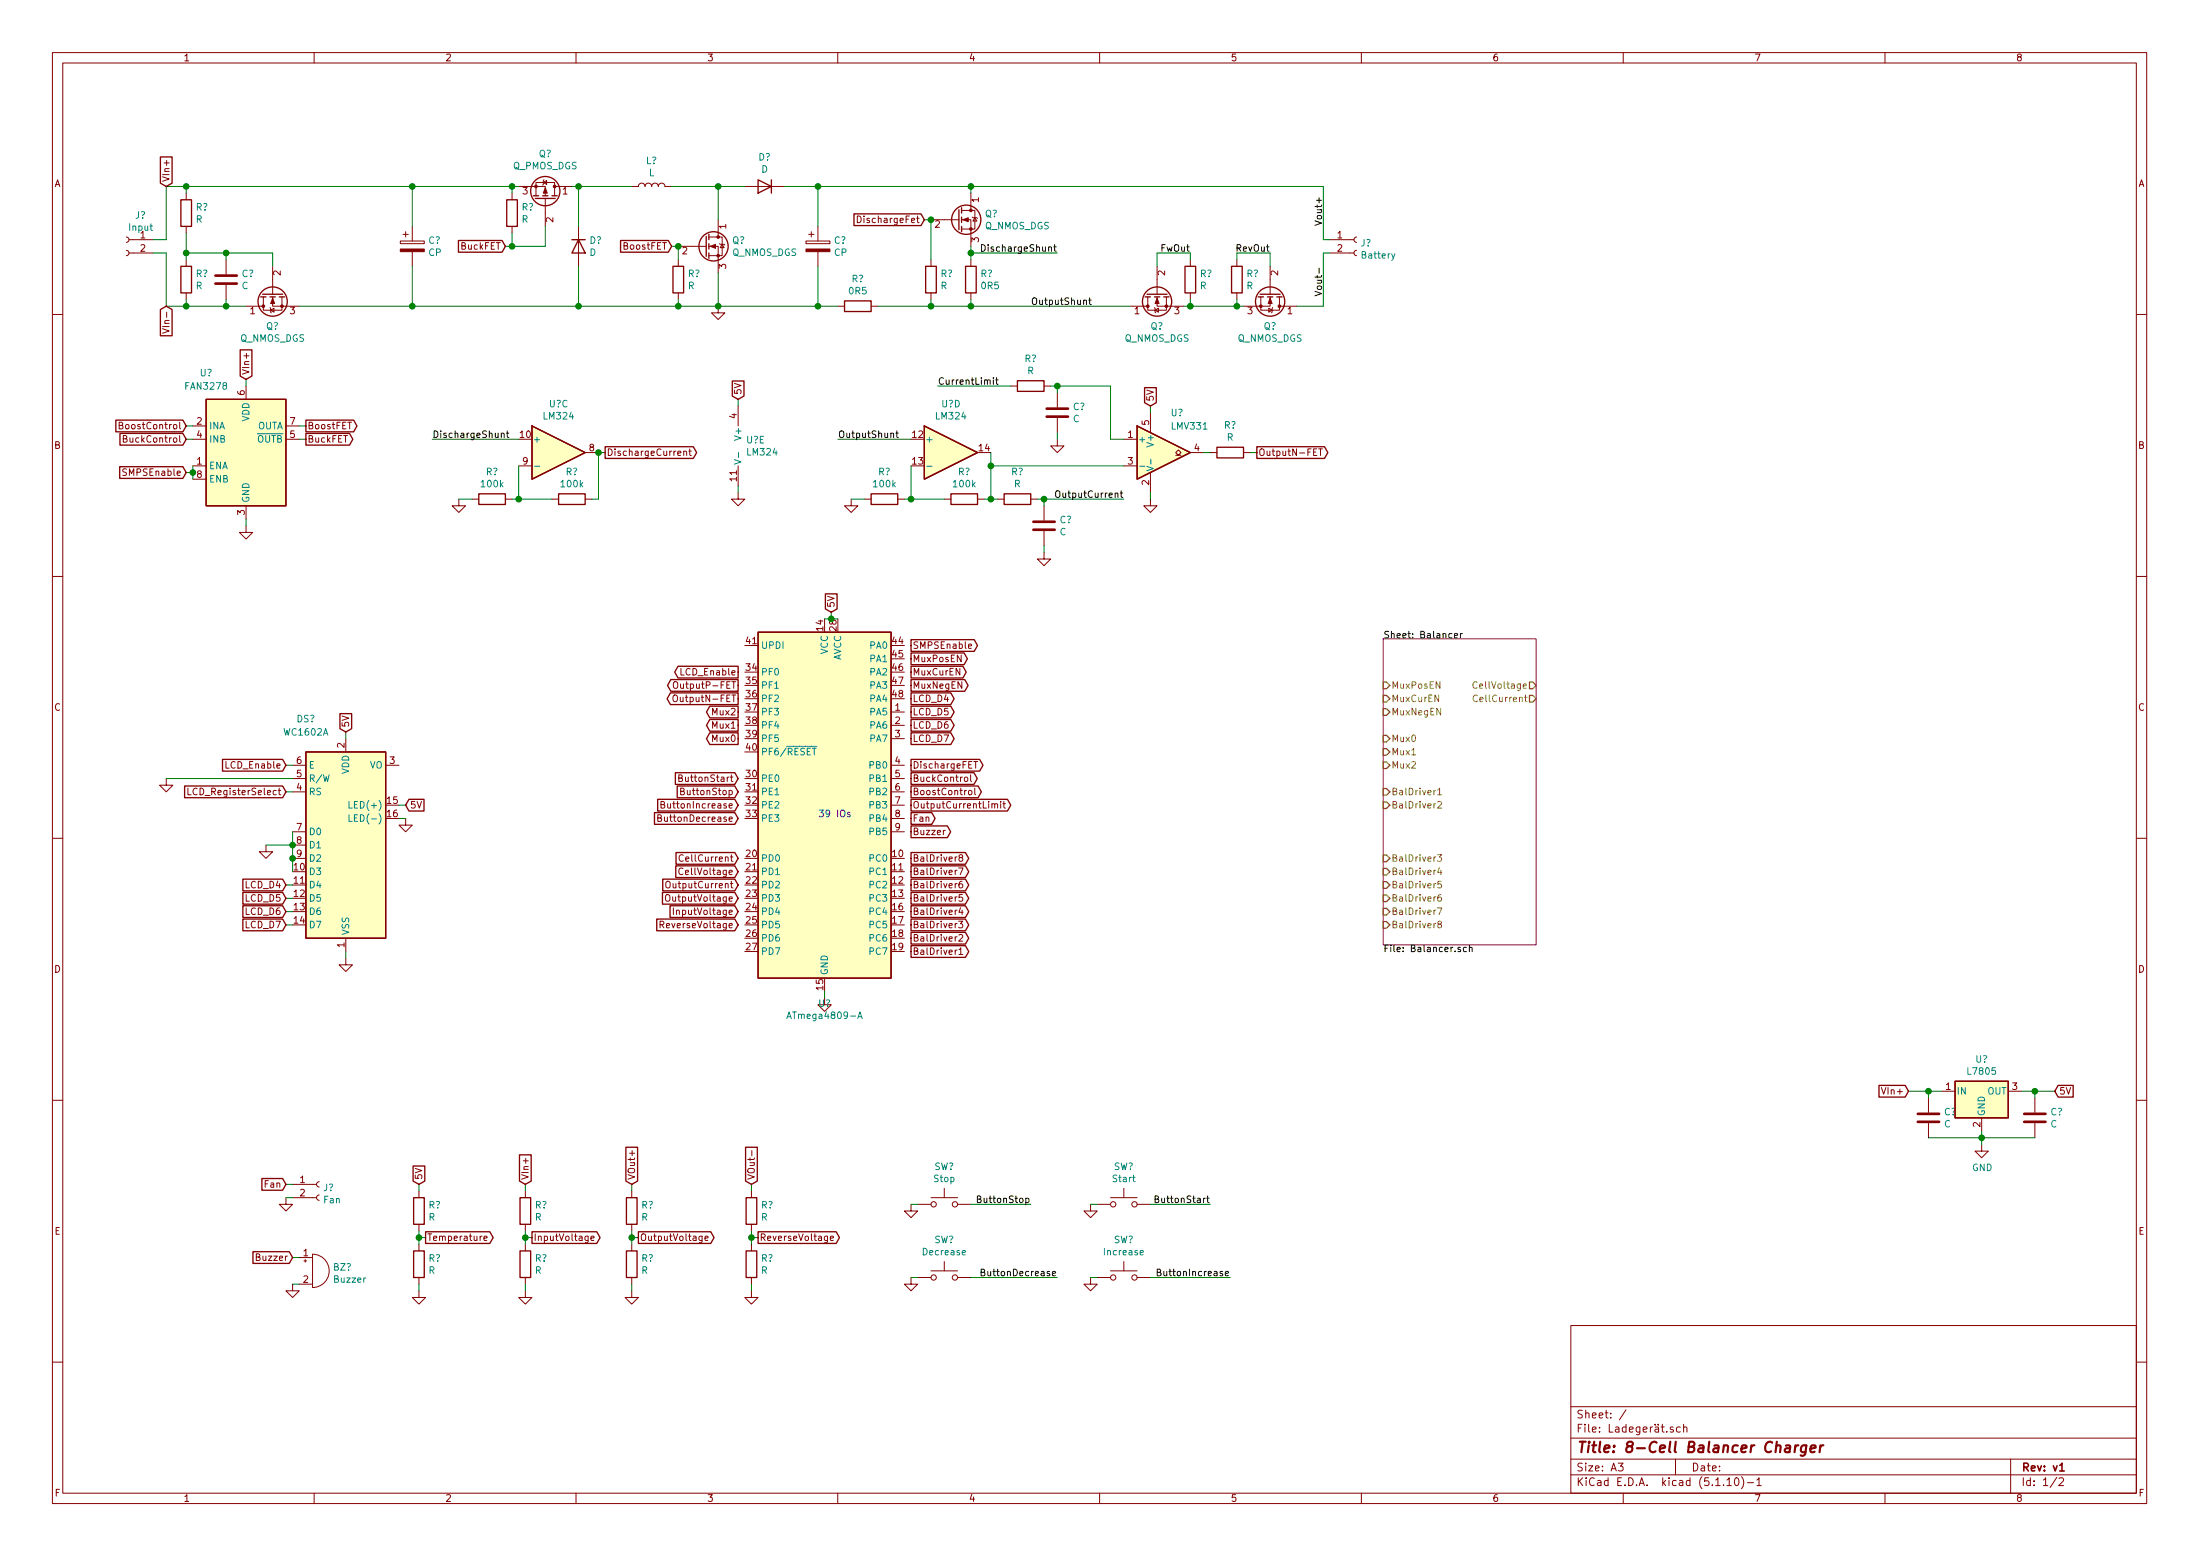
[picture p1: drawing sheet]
<svg xmlns="http://www.w3.org/2000/svg" width="420mm" height="297mm" viewBox="0 0 420 297" stroke-linecap="round" stroke-linejoin="round" font-family="sans-serif">
<g fill="none" stroke="#840000" stroke-width=".19">
<path d="M10 10h400v277h-400zM12 12h396v273.1h-396zM60 10v2M110 10v2M160 10v2M210 10v2M260 10v2M310 10v2M360 10v2M35.6 36.9v1.2M97.8 36.9v1.2M99.1 35.6h5v1.8"/>
<path d="M102.4 37.4v-2.6h3.5v2.6M103.8 34.8l.6-.3v.7zM103.9 34.3l-.3 1M104.1 37.9v5.3M105.9 35.6h3.3M120.6 35.6h1.3a.63 .63 0 0 1 .7-.6 .63 .63 0 0 1 .6 .6 .63 .63 0 0 1 .6-.6 .63 .63 0 0 1 .7 .6 .63 .63 0 0 1 .6-.6 .63 .63 0 0 1 .6 .6 .63 .63 0 0 1 .7-.6 .63 .63 0 0 1 .6 .6h1.3M142.2 35.6h7.7M185.4 36.9v3.3M24.1 47.8l.4 .1 .1 .3-.1 .4-.4 .2M24.1 45.2l.4 .2 .1 .3-.1 .4-.4 .2M24.6 48.3h4.6M24.6 45.8h4.6"/>
<path d="M35.6 43.2v1.3M35.6 49.6v1.2M35.6 55.9v1.3M43.2 49.6v2.8M43.2 54.4v2.8M47 58.5h3.3M50.3 56.7v2.5h3.5v-2.5M51.6 58.7l.2 1M51.7 59.2l.6-.4v.8zM52.1 56.7v1.8h5M52.1 50.8v5.4M76.5 46h4.5v.5h-4.5z"/>
<path d="M77 44.7h1M77.5 44.2v1M78.7 43.2v2.8M78.7 48v2.8M97.8 43.2v1.3M110.5 43.2v7.6M129.5 47h5.4M129.5 49.6v1.2M129.5 55.9v1.3M135.4 47h1.8v5.1M135.4 45.2h2.5v3.6h-2.5M137.2 58.5v1.2h1.2l-1.2 1.3-1.3-1.3h1.3"/>
<path d="M137.2 41.9v3.3M137.4 46.5l1 .3M137.9 46.6l.4 .7h-.8zM153.9 46h4.6v.5h-4.6zM154.4 44.7h1M154.9 44.2v1M156.2 43.2v2.8M156.2 48v2.8M160 58.5h1.3M163.7 41.2a.64 .64 0 0 1 .8 .7 .64 .64 0 0 1-.8 .6zM166.4 58.5h1.2M177.8 49.6v1.2"/>
<path d="M177.8 55.9v1.3M177.8 41.9h5.3M183.6 41.9h1.8v5.1M183.6 40.2h2.6v3.5h-2.6M185.4 49.6v1.2M185.4 55.9v1.3M185.7 41.4l1 .3M186.2 41.6l.4 .6h-.8zM215.9 58.5h3.3M219.2 56.7v2.5h3.6v-2.5M220.5 58.7l.2 1M220.6 59.2l.6-.4v.8z"/>
<path d="M221 56.7v1.8h5.1M221 50.8v5.4M227.3 49.6v1.2M227.3 55.9v1.3M236.2 49.6v1.2M236.2 55.9v1.3M240.8 56.7v2.5h3.5v-2.5M242.3 58.8l.7 .4-.7 .4zM242.6 56.7v1.8h-5.1M242.6 50.8v5.4M243.1 58.7l-.3 1M244.3 58.5h3.3"/>
<path d="M254 48.3h4.6M254 45.8h4.6M259.1 47.8l-.3 .1-.2 .3 .1 .4 .4 .2M259.1 45.2l-.3 .2-.2 .3 .1 .4 .4 .2M10 60h2M31 62.7l1.3 .5-1.3 .4M47 73.7v2.5M141 77.5v3.8M193 73.7h1.3M199.4 73.7h1.3M201.9 75v2.8M201.9 79.8v2.8"/>
<path d="M219.7 78.8v3.8M408 60h2M22.8 81.2h.5l.1-.2v-.3l-.6-.1v1.3h.5l.1-.2 .1-.3-.3-.2M23.5 83.8l.6-.1 .1-.2v-.2l-.7-.2v1.3h.5l.2-.1 .1-.3-.3-.2M34.3 83.1v1.1l.2 .2M34.3 80.6v1.1l.2 .2M36.8 83.9h2.6M36.8 88.9h2.6M36.8 81.3h2.6M36.8 91.5h2.6M47 96.6v2.5M54.6 83.9h2.5"/>
<path d="M54.6 81.3h2.5M87.6 95.3v1.3h1.3l-1.3 1.2-1.2-1.2h1.2M90.2 95.3h1.2M96.5 95.3h1.3M99.1 88.9h2.5M105.4 95.3h1.3M111.8 86.4h2.5M111.8 95.3h1.2M130.6 86.2l.2-.1 .3 .1v.8M130.6 86.1v.9M131.5 86.1h.5M131.7 85.7v1.1l.3 .2"/>
<path d="M141 94v1.3h1.2l-1.2 1.3-1.3-1.3h1.3M141 88.9v3.8M162.6 95.3v1.3h1.2l-1.2 1.2-1.3-1.2h1.3M165.1 95.3h1.3M171.4 95.3h1.3M180.3 95.3h1.3M186.7 95.3h1.3M190.5 95.3h1.3M196.8 95.3h1.3M199.4 96.6v2.8M201.9 83.9v1.2h1.3l-1.3 1.3-1.2-1.3h1.2M214.6 83.9h2.6"/>
<path d="M214.6 88.9h2.6M219.7 95.3v1.3h1.3l-1.3 1.2-1.3-1.2h1.3M219.7 90.2v3.8M224.5 86.9h.5l-.5-.5 .5-.5 .6 .5-.6 .5h.6M227.3 86.4h2.6M231.1 86.4h1.3M237.5 86.4h1.3M251.5 85.7h-.6v1.3h.6M251.8 85.7h.8M252.2 85.7v1.3M10 110h2M47 100.4v1.2h1.3l-1.3 1.3-1.3-1.3h1.3"/>
<path d="M199.4 105.4v1.3h1.3l-1.3 1.3-1.3-1.3h1.3M199.4 101.4v2.8M408 110h2M128.6 132.9l.2-.2a.47 .47 0 0 1 .6 .4l-.1 .7-.2 .1h-.4a1 1 0 0 1-.1-1zM128.7 130.3l.2-.2a.44 .44 0 0 1 .5 .5v.6l-.5 .2-.2-.2zM170.2 135.9h2.5M170.2 138.5h2.5M185 123.4l.5-.1v-.3l-.4-.1-.1 .2v.6h.5M31.7 148.6v1.3h1.3l-1.3 1.3-1.2-1.3h1.2M35.9 150.5v1.2h.6M53.1 150.9h.5M53.3 150.5v1l.3 .2"/>
<path d="M55.9 146.1h2.5M55.9 151.2h2.5M55.9 148.6h2.5M55.9 158.8h2.5M66 141v2.5M73.7 146.1h2.5M77.5 156.2v1.3h1.2l-1.2 1.3-1.3-1.3h1.3M125.6 156.1h.6l.1-.2-.1-.2-.6-.2v1.3h.5l.2-.1 .1-.3-.3-.3M126.2 153.6h.6v-.5l-.6-.1v1.3h.5l.3-.3v-.2l-.3-.2M129.6 148.5h.6l.1-.2-.1-.3-.6-.1v1.3h.5l.2-.1 .1-.3-.4-.3M130 151.1l.5-.1 .1-.4-.6-.1v1.2h.5l.2-.1v-.3l-.3-.2M139.2 156.4l.7-.1-.1-.3h-.4l-.2 .1 .1 .7h.5"/>
<path d="M139.2 153.8l.7-.1-.1-.2-.4-.1-.2 .2 .1 .6h.5M139.5 148.3h.5M139.7 147.9v1.1l.3 .2M170.2 146.1h2.5M170.2 151.2h2.5M170.2 148.6h2.5M170.2 158.8h2.5M170.2 141h2.5M170.2 153.7h2.5M170.2 156.2h2.5M180.5 158.5l-.3 .2M184.3 148.4l.3-.1 .2 .3-.1 .5-.3 .1-.2-.1z"/>
<path d="M185.1 150.9h.3l.2 .2-.1 .6h-.3l-.2-.1zM185.4 147.9v1.1l.1 .2M186 145.4h.7M186.2 150.5v1l.1 .2M186.3 145.4v1.2M189.4 153.6l.2-.2 .3 .1 .1 .8M190 153.6l.1-.2 .3 .1 .1 .8M191.1 153v.1M191.1 153.4v.9M191.5 153.4h.5M191.7 153v1.1l.3 .2M10 160h2"/>
<path d="M50.8 161.3v1.3h1.3l-1.3 1.3-1.3-1.3h1.3M55.9 161.3h2.5M55.9 163.9h2.5M66 179.1v2.5M126.1 176.5h.6l.1-.2-.1-.3-.6-.1v1.2M126.4 176.5l.4 .6M127.2 171l.2-.2a.44 .44 0 0 1 .5 .4v.7l-.5 .1-.2-.1zM127.2 168.4l.3-.2a.44 .44 0 0 1 .5 .5l-.1 .6-.4 .2-.3-.2zM128.6 173.3v1.3M130.4 165.8a.51 .51 0 0 0-.6 0 .51 .51 0 0 0-.2 .6l.3 .5 .5-.1M130.5 163.3a.6 .6 0 0 0-.9 .4 .6 .6 0 0 0 .6 .7l.3-.1M139.2 171.6l.7-.1-.1-.2-.4-.1-.2 .2 .1 .6h.5"/>
<path d="M139.5 168.7h.5M139.7 168.2v1.1l.3 .2M183.1 165.7h.8l-.5 1.3M183.1 175.9h.8l-.5 .4 .4 .2 .1 .4-.3 .2-.5-.1M183.1 178.5l.5-.1 .3 .4-.8 .9h.8M183.4 163.7l-.3-.3 .3-.2h.2l.3 .2-.1 .2-.5 .2-.2 .1v.3l.3 .2h.3l.2-.2v-.3l-.3-.2M183.4 173.3l-.3 .9h.8M183.7 168.2l-.4 .2-.2 .4 .2 .7h.4l.2-.2-.2-.5-.3-.1-.3 .3M183.7 173.7v.9M183.8 170.8h-.6l-.1 .6 .5-.1 .3 .2v.3l-.3 .2-.5-.1M408 160h2M66 182.9v1.3h1.3l-1.3 1.3-1.2-1.3h1.2"/>
<path d="M157.5 190.5v1.3h1.2l-1.2 1.3-1.3-1.3h1.3M182.8 181.4l-.4 .2M183.1 181.3l.4-.4v1.3M183.1 182.2h.8M10 210h2M120.7 219.6v1M143.6 219.6v1M359.3 207.6l.4 1.3 .5-1.3M368.3 209.6v2.8M368.3 214.4v2.8M370.8 208.3h2.6M378.5 218.5v1.2h1.2l-1.2 1.3-1.3-1.3h1.3"/>
<path d="M378.5 213.4v2.5M383.5 208.3h2.6M388.6 209.6v2.8M388.6 214.4v2.8M408 210h2M54.6 228.6v1.3h1.3l-1.3 1.3-1.3-1.3h1.3M55.9 228.6h4.6M55.9 226.1h4.6M59.7 239.4a3.2 3.2 0 0 1 3.2 3.2 3.2 3.2 0 0 1-3.2 3.2zM61 228.1l-.3 .1-.2 .4 .1 .3 .4 .2M61 225.6l-.3 .1-.2 .3 .1 .4 .4 .2M80 227.4v1.2"/>
<path d="M80 233.7v1.3M80 237.5v1.3M92.4 236.4l.6-.1v-.3h-.4l-.2 .2 .1 .6h.5M100.3 227.4v1.2M100.3 233.7v1.3M100.3 237.5v1.3M112.9 236.4l.6-.1-.1-.3h-.3l-.2 .2v.6h.5M120.6 227.4v1.2M120.6 233.7v1.3M120.6 237.5v1.3M134.1 236l-.1 1.1-.1 .1h-.3M134.1 236h-.4l-.2 .2 .1 .6h.5"/>
<path d="M134.6 236.4l.6-.1v-.3h-.4l-.2 .2 .1 .6h.5M143.5 227.4v1.2M143.5 233.7v1.3M143.5 237.5v1.3M158.6 236.4l.6-.1-.1-.3h-.3l-.2 .2v.6h.5M174 229.9v1.3h1.3l-1.3 1.2-1.3-1.2h1.3M175.3 229.9h2.5M177.8 228.6h5.1M180.3 226.9v1.7M182.9 229.9h2.5M208.3 229.9v1.3h1.2l-1.2 1.2-1.3-1.2h1.3M209.5 229.9h2.6"/>
<path d="M212.1 228.6h5.1M214.6 226.9v1.7M217.2 229.9h2.5M55.9 245.1v1.3h1.2l-1.2 1.3-1.3-1.3h1.3M57.1 240.1h2.6M57.1 245.1h2.6M58 240.7h.5M58.3 240.4v.6M80 246.4v1.3h1.3l-1.3 1.3-1.3-1.3h1.3M80 243.9v1.2M100.3 246.4v1.3h1.3l-1.3 1.3-1.2-1.3h1.2M100.3 243.9v1.2"/>
<path d="M120.6 246.4v1.3h1.3l-1.3 1.3-1.2-1.3h1.2M120.6 243.9v1.2M143.5 246.4v1.3h1.3l-1.3 1.3-1.3-1.3h1.3M143.5 243.9v1.2M174 243.9v1.2h1.3l-1.3 1.3-1.3-1.3h1.3M175.3 243.9h2.5M177.8 242.6h5.1M180.3 240.8v1.8M182.9 243.9h2.5M208.3 243.9v1.2h1.2l-1.2 1.3-1.3-1.3h1.3M209.5 243.9h2.6M212.1 242.6h5.1"/>
<path d="M214.6 240.8v1.8M217.2 243.9h2.5M300 253h108v32.1h-108zM10 260h2M300 278.5h108M300 274.5h108M300 268.5h108M309 279.3h1l-.5 .6 .4 .1v.7l-.2 .1-.7-.1M310.5 269.1l-1.2 2M319.5 272.5l-.3-.1-.2 .2v.2l.5 .2v.3h-.5M320 278.5v3M320.9 272.5l-.4-.1-.3 .3v.6l.3 .1 .4-.1"/>
<path d="M321.5 272.5l.2-.1 .4 .1 .1 .9M321.5 271.9v1.5M384 278.5v6.6M408 260h2M60 285.1v1.9M110 285.1v1.9M160 285.1v1.9M210 285.1v1.9M260 285.1v1.9M300 281.5h108M310 285.1v1.9M329.8 282.5l.5-.4v1.5"/>
<path d="M329.8 283.6h.9M331.4 282.2l.2-.1a.8 .8 0 0 1 .5 .8 .8 .8 0 0 1-.5 .7 1 1 0 0 1-.2-1.4zM332.6 281.9a1.71 1.71 0 0 1 0 2.3M333.7 283h1.2M335.5 282.5l.4-.4v1.5M335.5 283.6h.9M360 285.1v1.9M392.8 282l-1.3 2M393.2 282.3l.6-.2 .3 .4-.9 1.1h.9"/>
<circle cx="178.3" cy="229.9" r=".51"/>
<circle cx="182.4" cy="229.9" r=".51"/>
<circle cx="212.6" cy="229.9" r=".51"/>
<circle cx="216.7" cy="229.9" r=".51"/>
<circle cx="178.3" cy="243.9" r=".51"/>
<circle cx="182.4" cy="243.9" r=".51"/>
<circle cx="212.6" cy="243.9" r=".51"/>
<circle cx="216.7" cy="243.9" r=".51"/>
</g>
<path d="M393.4 279.7l.4-.4v1.5M393.4 280.8h.8" fill="none" stroke="#840000" stroke-width=".3"/>
<path d="M341.1 276h.7v1.2M341.9 276.4l-.7 .1a.4 .4 0 0 0-.3 .3 .4 .4 0 0 0 .2 .4l.7-.1M342.9 275.9l-.2 1.3M343.5 275.9l-.4 .1-.3 .3M345 275.9l-.3 1.8a.57 .57 0 0 1-.8 .1M345 276a.68 .68 0 0 0-1 .3v.7l.2 .2 .6-.1M345.8 276.6l1-.2-.1-.4-.5-.1-.4 .3v.9l.2 .1 .6-.1M347.7 275.9l-.2 1.3M348.2 275.9l-.3 .1-.3 .3" fill="none" stroke="#840000" stroke-width=".41"/>
<path d="M264.2 122h29.2v58.4h-29.2z" fill="none" stroke="#840084" stroke-width=".19"/>
<g fill="none" stroke="#000" stroke-width=".19">
<path d="M251.9 37.8v.9M187.5 46.7a.64 .64 0 0 1 .7 .6 .64 .64 0 0 1-.7 .7zM201.2 47.1h.5M201.4 46.7v1.1l.3 .2M207 57.4l.1-.1h.3l.1 .8M207.9 57.3h.5M208.1 56.9v1l.3 .2M251.1 55.6l1.3 .4-1.3 .5M189.7 72.1v.1M189.7 72.5v.9M190.1 72.5h.5M190.3 72.1v1.1l.3 .2"/>
<path d="M95.7 82.8l.2-.1h.3l.1 .8M95.7 82.7v.8M96.7 82.7h.5M96.9 82.3v1l.3 .2M170.1 82.8l.2-.1h.3l.1 .8M171.1 82.7h.5M171.3 82.3v1l.3 .2M201.7 93.9l.2-.2a.44 .44 0 0 1 .5 .4v.7l-.5 .2-.2-.2zM213.9 94.1h.5M214.1 93.7v1.1l.3 .2M277.8 121.3l.6-.1-.1-.2-.3-.1-.2 .2v.6h.5M278.9 120.9v.9"/>
<path d="M279.3 120.9l-.4 .3M278.9 180.9l-.3-.1-.2 .2 .1 .2 .4 .1v.3h-.5M280.1 180.9l-.4-.1-.2 .3 .1 .5h.5M280.6 181l.2-.2 .3 .1 .1 .8M280.6 180.4v1.3M186.7 228.9h.5l.1-.5-.6-.1v1.3h.4l.2-.2 .1-.3-.3-.2M220.6 228.9h.5l.2-.2-.1-.3-.6-.1v1.3h.5l.2-.2v-.3l-.3-.2M230.5 228.7h.4M230.6 228.3v1.1l.3 .2M187.4 242.9l.5-.1 .2-.2-.1-.2-.6-.1v1.2h.5l.2-.1v-.3l-.3-.2M201 243.1l.6-.1-.1-.2-.3-.1-.2 .2 .1 .6h.4M221 242.9l.6-.1v-.4l-.6-.1v1.2h.5l.2-.2v-.2l-.3-.2"/>
<path d="M234 243.1l.6-.1v-.2l-.4-.1-.2 .2 .1 .6h.5"/>
</g>
<g fill="none" stroke="#848400" stroke-width=".25">
<path d="M264.2 135.3h.6l.6 .6-.6 .7h-.6zM264.2 132.8h.6l.6 .6-.6 .6h-.6zM264.2 130.2h.6l.6 .6-.6 .7h-.6zM292.1 130.2h.6l.7 .6-.7 .7h-.6zM292.1 132.8h.6l.7 .6-.7 .6h-.6zM264.2 142.9h.6l.6 .6-.6 .7h-.6zM264.2 145.5h.6l.6 .6-.6 .6h-.6zM264.2 140.4h.6l.6 .6-.6 .6h-.6zM264.2 150.5h.6l.6 .7-.6 .6h-.6zM264.2 153.1h.6l.6 .6-.6 .6h-.6zM264.2 163.2h.6l.6 .7-.6 .6h-.6zM264.2 165.8h.6l.6 .6-.6 .6h-.6z"/>
<path d="M264.2 175.9h.6l.6 .7-.6 .6h-.6zM264.2 173.4h.6l.6 .6-.6 .7h-.6zM264.2 170.9h.6l.6 .6-.6 .6h-.6zM264.2 168.3h.6l.6 .6-.6 .7h-.6z"/>
</g>
<g fill="none" stroke="#848400" stroke-width=".19">
<path d="M282.1 130.3a.51 .51 0 0 0-.6 0 .51 .51 0 0 0-.2 .6l.2 .5 .6-.1M282.1 132.8a.6 .6 0 0 0-.8 .4 .6 .6 0 0 0 .6 .7l.2-.1M269.6 144.1h.7M274.2 150.9l-.3 .2M274.6 150.8l.3-.3v1.2M274.6 153.1l.5-.1 .2 .4-.8 .9h.8M274.6 151.7h.7M274.5 163.2h.8l-.4 .4 .3 .2 .1 .4-.2 .2-.6-.1M274.5 173.3h.9l-.6 1.3M274.8 176.4l-.2-.3 .2-.2h.3l.2 .2-.1 .2-.5 .2-.1 .1v.3l.2 .2h.4l.1-.2v-.3l-.2-.2M274.9 165.6l-.3 .9h.8M275.2 170.8l-.4 .1-.2 .4 .1 .7h.5l.1-.2-.1-.5h-.4l-.2 .2"/>
<path d="M275.2 166.1v.9M275.2 168.2h-.5l-.1 .6 .5-.1 .2 .3v.3l-.2 .2-.5-.1"/>
</g>
<g fill="none" stroke="#840000" stroke-width=".25">
<path d="M30.6 30h2.3v5l-1.2 .6-1.1-.6zM34.5 38.1h2.1v5.1h-2.1zM96.8 38.1h2v5.1h-2zM101.9 37.4h1M102.2 37.9h3.8M103.6 37.4h1M105.4 37.4h1M144.8 34.3l2.5 1.3-2.5 1.3zM147.3 34.3v2.6M183.6 39.7v1M30.6 59.1l1.1-.6 1.2 .6v5h-2.3zM34.5 50.8h2.1v5.1h-2.1z"/>
<path d="M49.8 56.7h1M50.2 56.2h3.8M51.6 56.7h1M53.3 56.7h1.1M87.6 45.9h8.3l.6 1.1-.6 1.1h-8.3zM109.2 45.8h2.6M110.5 45.8l1.3 2.5h-2.6zM118.5 45.9h9.1l.7 1.1-.7 1.1h-9.1zM128.5 50.8h2.1v5.1h-2.1zM134.9 45.1v3.8M135.4 44.7v1.1M135.4 46.5v1"/>
<path d="M135.4 48.3v1M161.3 57.4h5.1v2.1h-5.1zM163.1 40.8h12.8l.6 1.1-.6 1.2h-12.8zM176.8 50.8h2v5.1h-2zM183.1 40v3.9M183.6 41.4v1.1M183.6 43.2v1M184.4 50.8h2v5.1h-2zM218.7 56.7h1M219.1 56.2h3.8M220.5 56.7h1M222.2 56.7h1.1"/>
<path d="M226.3 50.8h2v5.1h-2zM235.2 50.8h2v5.1h-2zM240.3 56.7h1M240.7 56.2h3.8M242.1 56.7h1M243.8 56.7h1.1M39.4 76.2h15.2v20.4h-15.2zM45.9 66.8h2.2v5l-1.1 .6-1.1-.6zM139.9 72.7h2.2v2.9l-1.1 .6-1.1-.6zM194.3 72.7h5.1v2h-5.1zM218.6 74h2.2v2.9l-1.1 .6-1.1-.6zM22.1 80.2h12.8l.7 1.1-.7 1.1h-12.8z"/>
<path d="M22.9 89.1h12l.7 1.1-.7 1.1h-12zM22.9 82.7h12l.7 1.2-.7 1.1h-12zM58.4 80.2h9.1l.7 1.1-.7 1.1h-9.1zM58.4 82.7h8.4l.6 1.2-.6 1.1h-8.4zM91.4 94.3h5.1v2h-5.1zM101.6 81.3l10.2 5.1-10.2 5.1zM106.7 94.3h5.1v2h-5.1zM115.6 85.3h16.8l.6 1.1-.6 1.1h-16.8zM166.4 94.3h5v2h-5zM176.5 81.3l10.2 5.1-10.2 5.1zM181.6 94.3h5.1v2h-5.1zM191.8 94.3h5v2h-5z"/>
<path d="M217.2 81.3l10.1 5.1-10.1 5.1zM232.4 85.4h5.1v2h-5.1zM240 85.3h13l.6 1.1-.6 1.1h-13zM157.6 113.4h2.3v2.8l-1.2 .7-1.1-.7zM64.9 136.2h2.3v2.9l-1.2 .6-1.1-.6zM128 132.3h13v2.2h-13l-.6-1.1zM128.1 129.7h12.9v2.3h-12.9l-.6-1.2zM129.5 127.2h11.5v2.2h-11.5l-.6-1.1zM135.6 139.9h5.4v2.2h-5.4l-.7-1.1zM135.6 137.3h5.4v2.3h-5.4l-.7-1.1zM135.6 134.8h5.4v2.2h-5.4l-.7-1.1zM144.8 120.7h25.4v66h-25.4z"/>
<path d="M174 129.7h10.3l.6 1.1-.6 1.2h-10.3zM174 127.2h9.9l.6 1.1-.6 1.1h-9.9zM174 124.6h10.1l.7 1.2-.7 1.1h-10.1zM174 139.9h7.6l.6 1.1-.6 1.1h-7.6zM174 137.3h7.6l.6 1.2-.6 1.1h-7.6zM174 134.8h7.6l.6 1.1-.6 1.1h-7.6zM174 122.1h12.1l.6 1.1-.6 1.1h-12.1zM174 132.3h7.6l.6 1.1-.6 1.1h-7.6zM35.3 150h18.7l.6 1.2-.6 1.1h-18.7zM42.5 145h11.5l.6 1.1-.6 1.1h-11.5zM58.4 143.5h15.3v35.6h-15.3zM78.1 152.6h2.9v2.2h-2.9l-.6-1.1z"/>
<path d="M125 155.1h15.3l.7 1.1-.7 1.2h-15.3zM125.6 152.6h14.7l.7 1.1-.7 1.1h-14.7zM129 147.5h11.3l.7 1.1-.7 1.1h-11.3zM129.3 150h11l.7 1.2-.7 1.1h-11zM174 155.1h4l.6 1.1-.6 1.2h-4zM174 145h13.1l.6 1.1-.6 1.1h-13.1zM174 150h12.8l.6 1.2-.6 1.1h-12.8zM174 147.5h12l.6 1.1-.6 1.1h-12zM174 157.7h6.9l.7 1.1-.7 1.1h-6.9zM174 152.6h18.4l.6 1.1-.6 1.1h-18.4zM46.4 170.4h7.6l.6 1.1-.6 1.1h-7.6zM46.4 175.4h7.6l.6 1.2-.6 1.1h-7.6z"/>
<path d="M46.4 172.9h7.6l.6 1.1-.6 1.1h-7.6zM46.4 167.8h7.6l.6 1.1-.6 1.2h-7.6zM125.4 175.4h14.9l.7 1.2-.7 1.1h-14.9zM126.5 170.4h13.8l.7 1.1-.7 1.1h-13.8zM126.6 167.8h13.7l.7 1.1-.7 1.2h-13.7zM128 172.9h12.3l.7 1.1-.7 1.1h-12.3zM129.1 165.3h11.2l.7 1.1-.7 1.1h-11.2zM129.1 162.7h11.2l.7 1.2-.7 1.1h-11.2zM174 172.9h10.4l.6 1.1-.6 1.1h-10.4zM174 162.7h10.4l.6 1.2-.6 1.1h-10.4zM174 165.3h10.4l.6 1.1-.6 1.1h-10.4zM174 167.8h10.4l.6 1.1-.6 1.2h-10.4z"/>
<path d="M174 170.4h10.4l.6 1.1-.6 1.1h-10.4zM174 175.4h10.4l.6 1.2-.6 1.1h-10.4zM174 178h10.4l.6 1.1-.6 1.1h-10.4zM174 180.5h10.4l.6 1.1-.6 1.2h-10.4zM119.5 219h2.3v6.5l-1.2 .6-1.1-.6zM142.4 219h2.2v6.5l-1.1 .6-1.1-.6zM358.9 207.2h5l.6 1.1-.6 1.1h-5zM373.4 206.4h10.1v7h-10.1zM393.1 207.2h2.8v2.2h-2.8l-.7-1.1zM48.3 238.9h6.9l.7 1.2-.7 1.1h-6.9zM50 225h4l.6 1.1-.6 1.1h-4zM78.9 222.6h2.2v2.9l-1.1 .6-1.1-.6z"/>
<path d="M79 238.8h2v5.1h-2zM79 228.6h2v5.1h-2zM81.3 235.1h12.2l.7 1.2-.7 1.1h-12.2zM99.2 220.5h2.2v5l-1.1 .6-1.1-.6zM99.3 228.6h2v5.1h-2zM99.3 238.8h2v5.1h-2zM101.6 235.1h12.4l.6 1.2-.6 1.1h-12.4zM119.6 228.6h2.1v5.1h-2.1zM119.6 238.8h2.1v5.1h-2.1zM121.9 235.1h13.8l.7 1.2-.7 1.1h-13.8zM142.5 238.8h2v5.1h-2zM142.5 228.6h2v5.1h-2z"/>
<path d="M144.8 235.1h14.9l.6 1.2-.6 1.1h-14.9z"/>
<circle cx="104.1" cy="36.5" r="2.79"/>
<circle cx="52.1" cy="57.6" r="2.79"/>
<circle cx="136.3" cy="47" r="2.79"/>
<circle cx="184.5" cy="41.9" r="2.79"/>
<circle cx="221" cy="57.6" r="2.79"/>
<circle cx="242.6" cy="57.6" r="2.79"/>
</g>
<path d="M41.1 54.1h4.1M41.1 52.6h4.1M199.9 79.5h4.1M199.9 78h4.1M197.4 99.6h4M197.4 101.1h4M366.3 214.2h4M366.3 212.6h4M386.6 214.2h4.1M386.6 212.6h4.1" fill="none" stroke="#840000" stroke-width=".51"/>
<g fill="#ffffc2" stroke="#ffffc2" stroke-width=".19">
<path d="M58.4 143.5h15.3v35.6h-15.3z"/>
<path d="M373.4 206.4h10.1v7h-10.1z"/>
<path d="M217.2 81.3l10.1 5.1-10.1 5.1z"/>
<path d="M39.4 76.2h15.2v20.4h-15.2z"/>
<path d="M101.6 81.3l10.2 5.1-10.2 5.1z"/>
<path d="M144.8 120.7h25.4v66h-25.4z"/>
<path d="M176.5 81.3l10.2 5.1-10.2 5.1z"/>
</g>
<g fill="none" stroke="#008484" stroke-width=".19">
<path d="M266.4 48.4l-.4 1.2-.2 .1M102.1 89h1M140.3 87.7l1.2 .5-1.2 .4M141 86.4v.9M177 89h1M217.7 89h.9M219 89l1.3 .4-1.3 .5M219.8 87.6v1M66.6 153v1.3h.7M66.6 155.5v1.3h.7M155 142.5h1M155.1 142.8h.8"/>
<path d="M155.5 142.8v1.3M150.3 194.4l.4-1.2 .4 1.2M150.4 194.1h.6M163.8 194.4l.4-1.2 .5 1.2M163.9 194.1h.6"/>
</g>
<g fill="#840000" stroke="#840000" stroke-width=".19">
<path d="M242.6 56.9l.4 1h-.8z"/>
<path d="M221 56.9l.4 1h-.8z"/>
<path d="M183.9 41.9l1-.3v.7z"/>
<path d="M104.1 35.9l.4 1h-.7z"/>
<path d="M52.1 56.9l.4 1h-.8z"/>
<path d="M153.9 47.5h4.6v.5h-4.6z"/>
<path d="M76.5 47.5h4.5v.5h-4.5z"/>
<path d="M135.6 47l1.1-.4v.8z"/>
<circle cx="240.8" cy="58.5" r=".25"/>
<circle cx="244.3" cy="58.5" r=".25"/>
<circle cx="222.8" cy="58.5" r=".25"/>
<circle cx="219.2" cy="58.5" r=".25"/>
<circle cx="185.4" cy="43.7" r=".25"/>
<circle cx="185.4" cy="40.2" r=".25"/>
<circle cx="102.4" cy="35.6" r=".25"/>
<circle cx="105.9" cy="35.6" r=".25"/>
<circle cx="53.8" cy="58.5" r=".25"/>
<circle cx="50.3" cy="58.5" r=".25"/>
<circle cx="137.2" cy="48.8" r=".25"/>
<circle cx="137.2" cy="45.2" r=".25"/>
</g>
<g fill="none" stroke="#008400" stroke-width=".19">
<path d="M35.6 35.6v1.3M78.7 35.6v7.6M97.8 35.6v1.3M99.1 35.6h-67.4v10.2h-2.5M109.2 35.6h11.4M110.5 35.6v7.6M128.3 35.6h13.9M137.2 35.6v6.3M149.9 35.6h102.8v10.2h1.3M156.2 35.6v7.6M185.4 35.6v1.3M29.2 48.3h2.5v10.2h15.3"/>
<path d="M35.6 48.3h16.5v2.5M35.6 44.5v5.1M35.6 57.2v1.3M43.2 48.3v1.3M43.2 57.2v1.3M57.1 58.5h102.9M78.7 50.8v7.7M97.8 44.5v2.5M104.1 43.2v3.8h-7.6M110.5 50.8v7.7M128.3 47h1.2v2.6M129.5 57.2v1.3"/>
<path d="M137.2 52.1v6.4M156.2 50.8v7.7M167.6 58.5h48.3M176.5 41.9h1.3v7.7M177.8 57.2v1.3M185.4 48.3h16.5M185.4 47v2.6M185.4 57.2v1.3M226.1 58.5h11.4M227.3 49.6v-1.3h-6.3v2.5M227.3 57.2v1.3M236.2 49.6v-1.3h6.4v2.5"/>
<path d="M236.2 57.2v1.3M254 48.3h-1.3v10.2h-5.1M47 72.4v1.3M141 76.2v1.3M179.1 73.7h13.9M200.7 73.7h11.4v10.2h2.5M201.9 73.7v1.3M219.7 77.5v1.3M35.6 81.3h1.2M35.6 83.9h1.2M35.6 90.2h1.2M36.8 88.9v2.6"/>
<path d="M47 99.1v1.3M57.1 81.3h1.3M57.1 83.9h1.3M82.5 83.9h16.6M87.6 95.3h2.6M97.8 95.3h7.6M99.1 88.9v6.4M115.6 86.4h-1.3v8.9h-1.3M141 92.7v1.3M160 83.9h14M162.6 95.3h2.5M172.7 95.3h7.6"/>
<path d="M174 88.9v6.4M188 95.3h2.5M189.2 88.9h25.4M189.2 86.4v8.9M198.1 95.3h16.5M199.4 95.3v1.3M201.9 82.6v1.3M219.7 94v1.3M229.9 86.4h1.2M238.8 86.4h1.2M158.7 116.9v1.2h-1.2M199.4 104.2v1.2"/>
<path d="M66 139.7v1.3M31.7 148.6h24.2M54.6 146.1h1.3M54.6 151.2h1.3M55.9 158.8v7.6M76.2 156.2h1.3M76.2 153.7h1.3M50.8 161.3h5.1M54.6 168.9h1.3M54.6 171.5h1.3M54.6 174h1.3M54.6 176.6h1.3"/>
<path d="M66 181.6v1.3M157.5 189.3v1.2M364.5 208.3h6.3M368.3 217.2h20.3M368.3 208.3v1.3M378.5 215.9v2.6M386.1 208.3h6.3M388.6 208.3v1.3M54.6 226.1h1.3M54.6 228.6h1.3M80 226.1v1.3M80 235v2.5"/>
<path d="M80 236.3h1.3M100.3 236.3h1.3M100.3 226.1v1.3M100.3 235v2.5M120.6 236.3h1.3M120.6 226.1v1.3M120.6 235v2.5M143.5 236.3h1.3M143.5 226.1v1.3M143.5 235v2.5M174 229.9h1.3M185.4 229.9h11.4"/>
<path d="M208.3 229.9h1.2M219.7 229.9h11.4M55.9 240.1h1.2M55.9 245.1h1.2M80 245.1v1.3M100.3 245.1v1.3M120.6 245.1v1.3M143.5 245.1v1.3M174 243.9h1.3M185.4 243.9h16.5M208.3 243.9h1.2M219.7 243.9h15.2"/>
</g>
<path d="M162.3 155.1h-.3l-.2 .2 .1 .1 .4 .2v.3h-.5" fill="none" stroke="#0000c2" stroke-width=".19"/>
<g fill="#008400" stroke="#008400" stroke-width=".25">
<circle cx="110.5" cy="58.5" r=".51"/>
<circle cx="174" cy="95.3" r=".51"/>
<circle cx="156.2" cy="35.6" r=".51"/>
<circle cx="156.2" cy="58.5" r=".51"/>
<circle cx="99.1" cy="95.3" r=".51"/>
<circle cx="129.5" cy="47" r=".51"/>
<circle cx="185.4" cy="48.3" r=".51"/>
<circle cx="129.5" cy="58.5" r=".51"/>
<circle cx="227.3" cy="58.5" r=".51"/>
<circle cx="35.6" cy="48.3" r=".51"/>
<circle cx="43.2" cy="48.3" r=".51"/>
<circle cx="35.6" cy="35.6" r=".51"/>
<circle cx="114.3" cy="86.4" r=".51"/>
<circle cx="236.2" cy="58.5" r=".51"/>
<circle cx="110.5" cy="35.6" r=".51"/>
<circle cx="97.8" cy="47" r=".51"/>
<circle cx="36.8" cy="90.2" r=".51"/>
<circle cx="137.2" cy="58.5" r=".51"/>
<circle cx="55.9" cy="163.9" r=".51"/>
<circle cx="55.9" cy="161.3" r=".51"/>
<circle cx="137.2" cy="35.6" r=".51"/>
<circle cx="177.8" cy="58.5" r=".51"/>
<circle cx="185.4" cy="58.5" r=".51"/>
<circle cx="185.4" cy="35.6" r=".51"/>
<circle cx="177.8" cy="41.9" r=".51"/>
<circle cx="35.6" cy="58.5" r=".51"/>
<circle cx="100.3" cy="236.3" r=".51"/>
<circle cx="43.2" cy="58.5" r=".51"/>
<circle cx="143.5" cy="236.3" r=".51"/>
<circle cx="158.8" cy="118.1" r=".51"/>
<circle cx="201.9" cy="73.7" r=".51"/>
<circle cx="78.7" cy="58.5" r=".51"/>
<circle cx="189.2" cy="88.9" r=".51"/>
<circle cx="80" cy="236.3" r=".51"/>
<circle cx="199.4" cy="95.3" r=".51"/>
<circle cx="189.2" cy="95.3" r=".51"/>
<circle cx="378.5" cy="217.2" r=".51"/>
<circle cx="388.6" cy="208.3" r=".51"/>
<circle cx="368.3" cy="208.3" r=".51"/>
<circle cx="78.7" cy="35.6" r=".51"/>
<circle cx="97.8" cy="35.6" r=".51"/>
<circle cx="120.7" cy="236.3" r=".51"/>
</g>
<text font-size="2.8" fill="#840000" x="301" y="277.3">Title: 8-Cell Balancer Charger</text>
<g font-size="2.1" fill="#840000">
<text x="301" y="273.5">File: Ladegerät.sch</text>
<text x="301" y="270.8">Sheet: /</text>
<text x="301" y="280.9">Size: A3</text>
<text x="323" y="280.9">Date:</text>
<text x="386" y="280.9">Rev: v1</text>
<text x="301" y="283.7">KiCad E.D.A. kicad (5.1.10)-1</text>
<text x="386" y="283.7">Id: 1/2</text>
</g>
<g font-size="1.8" fill="#840000">
<text x="35" y="11.7">1</text>
<text x="85" y="11.7">2</text>
<text x="135" y="11.7">3</text>
<text x="185" y="11.7">4</text>
<text x="235" y="11.7">5</text>
<text x="285" y="11.7">6</text>
<text x="335" y="11.7">7</text>
<text x="385" y="11.7">8</text>
<text x="10.4" y="35.7">A</text>
<text x="32.4" y="34.8" transform="rotate(-90 32.4 34.8)">VIn+</text>
<text x="408.4" y="35.7">A</text>
<text x="99.8" y="37.1">3</text>
<text x="107.5" y="37.1">1</text>
<text x="186.9" y="38.6" transform="rotate(-90 186.9 38.6)">1</text>
<text x="26.8" y="45.5">1</text>
<text x="88.1" y="47.7">BuckFET</text>
<text x="105.7" y="42.4" transform="rotate(-90 105.7 42.4)">2</text>
<text x="119.1" y="47.7">BoostFET</text>
<text x="138.7" y="43.7" transform="rotate(-90 138.7 43.7)">1</text>
<text x="164.5" y="42.6">DischargeFet</text>
<text x="178.6" y="43.5">2</text>
<text x="186.9" y="46.2" transform="rotate(-90 186.9 46.2)">3</text>
<text x="255.4" y="45.5">1</text>
<text x="26.8" y="48">2</text>
<text x="53.6" y="52.6" transform="rotate(-90 53.6 52.6)">2</text>
<text x="130.3" y="48.6">2</text>
<text x="138.7" y="51.3" transform="rotate(-90 138.7 51.3)">3</text>
<text x="222.5" y="52.6" transform="rotate(-90 222.5 52.6)">2</text>
<text x="244.1" y="52.6" transform="rotate(-90 244.1 52.6)">2</text>
<text x="255.4" y="48">2</text>
<text x="47.8" y="60">1</text>
<text x="55.4" y="60">3</text>
<text x="216.7" y="60">1</text>
<text x="224.3" y="60">3</text>
<text x="238.3" y="60">3</text>
<text x="245.9" y="60">1</text>
<text x="32.4" y="62.6" transform="rotate(-90 32.4 62.6)">VIn-</text>
<text x="47.6" y="71.6" transform="rotate(-90 47.6 71.6)">VIn+</text>
<text x="46.7" y="75.4" transform="rotate(-90 46.7 75.4)">6</text>
<text x="141.6" y="75.4" transform="rotate(-90 141.6 75.4)">5V</text>
<text x="220.3" y="76.7" transform="rotate(-90 220.3 76.7)">5V</text>
<text x="23.5" y="82">BoostControl</text>
<text x="37.6" y="81.1">2</text>
<text x="37.6" y="83.6">4</text>
<text x="55.4" y="83.6">5</text>
<text x="55.4" y="81.1">7</text>
<text x="58.7" y="82">BoostFET</text>
<text x="99.4" y="83.6">10</text>
<text x="140.7" y="79.9" transform="rotate(-90 140.7 79.9)">4</text>
<text x="174.3" y="83.6">12</text>
<text x="215.4" y="83.6">1</text>
<text x="219.5" y="81.2" transform="rotate(-90 219.5 81.2)">5</text>
<text x="10.4" y="85.7">B</text>
<text x="24.2" y="84.5">BuckControl</text>
<text x="37.6" y="88.7">1</text>
<text x="58.7" y="84.5">BuckFET</text>
<text x="99.8" y="88.7">9</text>
<text x="112.5" y="86.1">8</text>
<text x="115.8" y="87">DischargeCurrent</text>
<text x="174.3" y="88.7">13</text>
<text x="187" y="86.1">14</text>
<text x="215.4" y="88.7">3</text>
<text x="228.1" y="86.1">4</text>
<text x="240.3" y="87">OutputN-FET</text>
<text x="408.4" y="85.7">B</text>
<text x="24" y="90.8">SMPSEnable</text>
<text x="37.6" y="91.2">8</text>
<text x="140.7" y="91.8" transform="rotate(-90 140.7 91.8)">11</text>
<text x="219.5" y="92.6" transform="rotate(-90 219.5 92.6)">2</text>
<text x="46.7" y="98.3" transform="rotate(-90 46.7 98.3)">3</text>
<text x="159.4" y="116.1" transform="rotate(-90 159.4 116.1)">5V</text>
<text x="142.5" y="123">41</text>
<text x="157.2" y="120.4" transform="rotate(-90 157.2 120.4)">14</text>
<text x="170.5" y="123">44</text>
<text x="170.5" y="125.5">45</text>
<text x="174.2" y="123.9">SMPSEnable</text>
<text x="129.8" y="131.5">OutputP-FET</text>
<text x="130.3" y="128.9">LCD_Enable</text>
<text x="142.5" y="128.1">34</text>
<text x="142.5" y="130.6">35</text>
<text x="170.5" y="128.1">46</text>
<text x="170.5" y="130.6">47</text>
<text x="174.2" y="131.5">MuxNegEN</text>
<text x="174.2" y="128.9">MuxCurEN</text>
<text x="174.2" y="126.4">MuxPosEN</text>
<text x="10.4" y="135.7">C</text>
<text x="129.7" y="134">OutputN-FET</text>
<text x="136.2" y="136.6">Mux2</text>
<text x="142.5" y="133.1">36</text>
<text x="142.5" y="135.7">37</text>
<text x="170.5" y="133.1">48</text>
<text x="171" y="135.7">1</text>
<text x="174.2" y="136.6">LCD_D5</text>
<text x="174.2" y="134">LCD_D4</text>
<text x="408.4" y="135.7">C</text>
<text x="65.8" y="142.8" transform="rotate(-90 65.8 142.8)">2</text>
<text x="66.7" y="138.9" transform="rotate(-90 66.7 138.9)">5V</text>
<text x="136.2" y="141.6">Mux0</text>
<text x="136.2" y="139.1">Mux1</text>
<text x="142.5" y="138.2">38</text>
<text x="142.5" y="140.8">39</text>
<text x="142.5" y="143.3">40</text>
<text x="171" y="138.2">2</text>
<text x="171" y="140.8">3</text>
<text x="174.2" y="141.6">LCD_D7</text>
<text x="174.2" y="139.1">LCD_D6</text>
<text x="43.4" y="146.7">LCD_Enable</text>
<text x="56.7" y="148.4">5</text>
<text x="56.7" y="145.8">6</text>
<text x="74.4" y="145.8">3</text>
<text x="130.5" y="149.3">ButtonStart</text>
<text x="142.5" y="148.4">30</text>
<text x="171" y="145.8">4</text>
<text x="171" y="148.4">5</text>
<text x="174.2" y="146.7">DischargeFET</text>
<text x="174.2" y="149.3">BuckControl</text>
<text x="36.9" y="151.8">LCD_RegisterSelect</text>
<text x="56.7" y="150.9">4</text>
<text x="74" y="153.5">15</text>
<text x="74" y="156">16</text>
<text x="78.3" y="154.3">5V</text>
<text x="127.3" y="154.3">ButtonIncrease</text>
<text x="130.6" y="151.8">ButtonStop</text>
<text x="142.5" y="150.9">31</text>
<text x="142.5" y="153.5">32</text>
<text x="142.5" y="156">33</text>
<text x="171" y="150.9">6</text>
<text x="171" y="153.5">7</text>
<text x="171" y="156">8</text>
<text x="174.2" y="151.8">BoostControl</text>
<text x="174.2" y="154.3">OutputCurrentLimit</text>
<text x="56.7" y="158.5">7</text>
<text x="56.7" y="161.1">8</text>
<text x="126.6" y="156.9">ButtonDecrease</text>
<text x="171" y="158.5">9</text>
<text x="174.2" y="156.9">Fan</text>
<text x="174.2" y="159.4">Buzzer</text>
<text x="56.2" y="166.2">10</text>
<text x="56.7" y="163.6">9</text>
<text x="130.6" y="164.5">CellCurrent</text>
<text x="130.6" y="167">CellVoltage</text>
<text x="142.5" y="163.6">20</text>
<text x="142.5" y="166.2">21</text>
<text x="170.5" y="163.6">10</text>
<text x="170.5" y="166.2">11</text>
<text x="174.2" y="164.5">BalDriver8</text>
<text x="174.2" y="167">BalDriver7</text>
<text x="46.9" y="172.1">LCD_D5</text>
<text x="46.9" y="169.6">LCD_D4</text>
<text x="56.2" y="168.7">11</text>
<text x="56.2" y="171.2">12</text>
<text x="56.2" y="173.8">13</text>
<text x="128" y="169.6">OutputCurrent</text>
<text x="128" y="172.1">OutputVoltage</text>
<text x="142.5" y="168.7">22</text>
<text x="142.5" y="171.2">23</text>
<text x="142.5" y="173.8">24</text>
<text x="170.5" y="168.7">12</text>
<text x="170.5" y="171.2">13</text>
<text x="170.5" y="173.8">16</text>
<text x="174.2" y="169.6">BalDriver6</text>
<text x="174.2" y="172.1">BalDriver5</text>
<text x="46.9" y="177.2">LCD_D7</text>
<text x="46.9" y="174.7">LCD_D6</text>
<text x="56.2" y="176.3">14</text>
<text x="126.9" y="177.2">ReverseVoltage</text>
<text x="129.5" y="174.7">InputVoltage</text>
<text x="142.5" y="176.3">25</text>
<text x="142.5" y="178.9">26</text>
<text x="170.5" y="176.3">17</text>
<text x="170.5" y="178.9">18</text>
<text x="174.2" y="174.7">BalDriver4</text>
<text x="174.2" y="177.2">BalDriver3</text>
<text x="174.2" y="179.7">BalDriver2</text>
<text x="10.4" y="185.7">D</text>
<text x="65.8" y="180.9" transform="rotate(-90 65.8 180.9)">1</text>
<text x="142.5" y="181.4">27</text>
<text x="170.5" y="181.4">19</text>
<text x="174.2" y="182.3">BalDriver1</text>
<text x="408.4" y="185.7">D</text>
<text x="157.2" y="189" transform="rotate(-90 157.2 189)">15</text>
<text x="359.9" y="209">VIn+</text>
<text x="371.6" y="208.1">1</text>
<text x="384.3" y="208.1">3</text>
<text x="393.2" y="209">5V</text>
<text x="378.2" y="215.1" transform="rotate(-90 378.2 215.1)">2</text>
<text x="50.7" y="226.7">Fan</text>
<text x="57.3" y="225.8">1</text>
<text x="80.6" y="225.3" transform="rotate(-90 80.6 225.3)">5V</text>
<text x="101" y="225.3" transform="rotate(-90 101 225.3)">VIn+</text>
<text x="121.3" y="225.3" transform="rotate(-90 121.3 225.3)">VOut+</text>
<text x="144.1" y="225.3" transform="rotate(-90 144.1 225.3)">VOut-</text>
<text x="57.3" y="228.4">2</text>
<text x="10.4" y="235.7">E</text>
<text x="57.9" y="239.8">1</text>
<text x="81.5" y="236.9">Temperature</text>
<text x="101.9" y="236.9">InputVoltage</text>
<text x="122.2" y="236.9">OutputVoltage</text>
<text x="145" y="236.9">ReverseVoltage</text>
<text x="408.4" y="235.7">E</text>
<text x="49.3" y="240.7">Buzzer</text>
<text x="57.9" y="244.9">2</text>
<text x="10.5" y="285.7">F</text>
<text x="35" y="286.7">1</text>
<text x="85" y="286.7">2</text>
<text x="135" y="286.7">3</text>
<text x="185" y="286.7">4</text>
<text x="235" y="286.7">5</text>
<text x="285" y="286.7">6</text>
<text x="335" y="286.7">7</text>
<text x="385" y="286.7">8</text>
<text x="408.5" y="285.7">F</text>
</g>
<g font-size="1.8" fill="#008484">
<text x="97.9" y="32.3">Q_PMOS_DGS</text>
<text x="102.9" y="30">Q?</text>
<text x="123.4" y="31.3">L?</text>
<text x="123.9" y="33.6">L</text>
<text x="144.9" y="30.6">D?</text>
<text x="145.4" y="33">D</text>
<text x="25.8" y="41.7">J?</text>
<text x="37.4" y="40.2">R?</text>
<text x="99.6" y="40.2">R?</text>
<text x="188.1" y="41.5">Q?</text>
<text x="24.7" y="44.1">Input</text>
<text x="37.4" y="42.5">R</text>
<text x="81.8" y="46.5">C?</text>
<text x="99.6" y="42.5">R</text>
<text x="112.6" y="46.5">D?</text>
<text x="139.9" y="46.5">Q?</text>
<text x="159.3" y="46.5">C?</text>
<text x="188.1" y="43.8">Q_NMOS_DGS</text>
<text x="259.9" y="47.1">J?</text>
<text x="37.4" y="52.9">R?</text>
<text x="46.2" y="52.9">C?</text>
<text x="81.9" y="48.9">CP</text>
<text x="112.6" y="48.9">D</text>
<text x="131.4" y="52.9">R?</text>
<text x="139.8" y="48.9">Q_NMOS_DGS</text>
<text x="159.3" y="48.9">CP</text>
<text x="162.7" y="53.9">R?</text>
<text x="179.7" y="52.9">R?</text>
<text x="187.3" y="52.9">R?</text>
<text x="229.2" y="52.9">R?</text>
<text x="238.1" y="52.9">R?</text>
<text x="260.2" y="49.4">Battery</text>
<text x="37.4" y="55.2">R</text>
<text x="46.2" y="55.2">C</text>
<text x="131.4" y="55.2">R</text>
<text x="162.2" y="56.2">0R5</text>
<text x="179.7" y="55.2">R</text>
<text x="187.5" y="55.2">0R5</text>
<text x="229.2" y="55.2">R</text>
<text x="238.1" y="55.2">R</text>
<text x="45.8" y="65.2">Q_NMOS_DGS</text>
<text x="50.8" y="62.9">Q?</text>
<text x="214.8" y="65.2">Q_NMOS_DGS</text>
<text x="219.7" y="62.9">Q?</text>
<text x="236.3" y="65.2">Q_NMOS_DGS</text>
<text x="241.4" y="62.9">Q?</text>
<text x="38.2" y="71.8">U?</text>
<text x="195.7" y="69.1">R?</text>
<text x="196.2" y="71.4">R</text>
<text x="35.6" y="74.4">FAN3278</text>
<text x="104.9" y="77.8">U?C</text>
<text x="179.8" y="77.8">U?D</text>
<text x="39.9" y="82">INA</text>
<text x="47.6" y="80.5" transform="rotate(-90 47.6 80.5)">VDD</text>
<text x="49.1" y="82">OUTA</text>
<text x="103.9" y="80.1">LM324</text>
<text x="141.6" y="83.7" transform="rotate(-90 141.6 83.7)">V+</text>
<text x="178.9" y="80.1">LM324</text>
<text x="204.9" y="78.3">C?</text>
<text x="204.9" y="80.6">C</text>
<text x="223.6" y="79.5">U?</text>
<text x="223.9" y="82">LMV331</text>
<text x="233.8" y="81.8">R?</text>
<text x="39.9" y="89.6">ENA</text>
<text x="39.9" y="84.5">INB</text>
<text x="49.1" y="84.5">OUTB</text>
<text x="101.7" y="84.5">+</text>
<text x="142.5" y="84.6">U?E</text>
<text x="142.8" y="87">LM324</text>
<text x="176.7" y="84.5">+</text>
<text x="217.3" y="84.5">+</text>
<text x="220.3" y="84.9" transform="rotate(-90 220.3 84.9)">V+</text>
<text x="234.3" y="84.1">R</text>
<text x="39.9" y="92.1">ENB</text>
<text x="92" y="93">100k</text>
<text x="92.8" y="90.7">R?</text>
<text x="107.3" y="93">100k</text>
<text x="108.1" y="90.7">R?</text>
<text x="167" y="93">100k</text>
<text x="167.7" y="90.7">R?</text>
<text x="182.2" y="93">100k</text>
<text x="183" y="90.7">R?</text>
<text x="193.1" y="90.7">R?</text>
<text x="193.7" y="93">R</text>
<text x="47.6" y="96" transform="rotate(-90 47.6 96)">GND</text>
<text x="202.4" y="99.9">C?</text>
<text x="202.4" y="102.2">C</text>
<text x="145.3" y="123.9">UPDI</text>
<text x="158.1" y="124.9" transform="rotate(-90 158.1 124.9)">VCC</text>
<text x="166.2" y="123.9">PA0</text>
<text x="145.3" y="128.9">PF0</text>
<text x="145.3" y="131.5">PF1</text>
<text x="160.7" y="126.2" transform="rotate(-90 160.7 126.2)">AVCC</text>
<text x="166.2" y="126.4">PA1</text>
<text x="166.2" y="128.9">PA2</text>
<text x="166.2" y="131.5">PA3</text>
<text x="56.7" y="137.9">DS?</text>
<text x="145.3" y="134">PF2</text>
<text x="145.3" y="136.6">PF3</text>
<text x="166.2" y="136.6">PA5</text>
<text x="166.2" y="134">PA4</text>
<text x="54.4" y="140.4">WC1602A</text>
<text x="145.3" y="139.1">PF4</text>
<text x="145.3" y="141.6">PF5</text>
<text x="166.2" y="139.1">PA6</text>
<text x="166.2" y="141.6">PA7</text>
<text x="58.9" y="149.3">R/W</text>
<text x="58.9" y="146.7">E</text>
<text x="66.7" y="147.8" transform="rotate(-90 66.7 147.8)">VDD</text>
<text x="70.6" y="146.7">VO</text>
<text x="145.3" y="149.3">PE0</text>
<text x="145.3" y="144.2">PF6/RESET</text>
<text x="166.2" y="146.7">PB0</text>
<text x="166.2" y="149.3">PB1</text>
<text x="58.9" y="151.8">RS</text>
<text x="67.4" y="154.3">LED(+)</text>
<text x="145.3" y="151.8">PE1</text>
<text x="145.3" y="154.3">PE2</text>
<text x="166.2" y="151.8">PB2</text>
<text x="166.2" y="154.3">PB3</text>
<text x="58.9" y="159.4">D0</text>
<text x="58.9" y="162">D1</text>
<text x="67.8" y="156.9">LED(-)</text>
<text x="145.3" y="156.9">PE3</text>
<text x="166.2" y="156.9">PB4</text>
<text x="166.2" y="159.4">PB5</text>
<text x="58.9" y="167">D3</text>
<text x="58.9" y="164.5">D2</text>
<text x="145.3" y="164.5">PD0</text>
<text x="145.3" y="167">PD1</text>
<text x="166.2" y="164.5">PC0</text>
<text x="166.2" y="167">PC1</text>
<text x="58.9" y="169.6">D4</text>
<text x="58.9" y="172.1">D5</text>
<text x="145.3" y="169.6">PD2</text>
<text x="145.3" y="172.1">PD3</text>
<text x="166.2" y="169.6">PC2</text>
<text x="166.2" y="172.1">PC3</text>
<text x="58.9" y="174.7">D6</text>
<text x="58.9" y="177.2">D7</text>
<text x="66.7" y="178.6" transform="rotate(-90 66.7 178.6)">VSS</text>
<text x="145.3" y="174.7">PD4</text>
<text x="145.3" y="177.2">PD5</text>
<text x="145.3" y="179.7">PD6</text>
<text x="166.2" y="174.7">PC4</text>
<text x="166.2" y="177.2">PC5</text>
<text x="166.2" y="179.7">PC6</text>
<text x="145.3" y="182.3">PD7</text>
<text x="166.2" y="182.3">PC7</text>
<text x="158.1" y="186.2" transform="rotate(-90 158.1 186.2)">GND</text>
<text x="151.1" y="194.5">ATmega4809-A</text>
<text x="156.3" y="192.2">U?</text>
<text x="377.3" y="202.9">U?</text>
<text x="373.6" y="209">IN</text>
<text x="376" y="205.2">L7805</text>
<text x="379.6" y="209">OUT</text>
<text x="371.3" y="212.9">C?</text>
<text x="371.3" y="215.2">C</text>
<text x="379.1" y="213.1" transform="rotate(-90 379.1 213.1)">GND</text>
<text x="391.6" y="212.9">C?</text>
<text x="391.6" y="215.2">C</text>
<text x="61.7" y="227.4">J?</text>
<text x="178.4" y="223.4">SW?</text>
<text x="178.4" y="225.7">Stop</text>
<text x="212.6" y="225.7">Start</text>
<text x="212.7" y="223.4">SW?</text>
<text x="376.6" y="223.6">GND</text>
<text x="61.8" y="229.7">Fan</text>
<text x="81.9" y="230.7">R?</text>
<text x="81.9" y="233">R</text>
<text x="102.2" y="230.7">R?</text>
<text x="102.2" y="233">R</text>
<text x="122.5" y="230.7">R?</text>
<text x="122.5" y="233">R</text>
<text x="145.4" y="230.7">R?</text>
<text x="145.4" y="233">R</text>
<text x="176.4" y="239.6">Decrease</text>
<text x="178.4" y="237.3">SW?</text>
<text x="211" y="239.6">Increase</text>
<text x="212.7" y="237.3">SW?</text>
<text x="63.7" y="242.6">BZ?</text>
<text x="63.9" y="244.9">Buzzer</text>
<text x="81.9" y="240.9">R?</text>
<text x="81.9" y="243.2">R</text>
<text x="102.2" y="240.9">R?</text>
<text x="102.2" y="243.2">R</text>
<text x="122.5" y="240.9">R?</text>
<text x="122.5" y="243.2">R</text>
<text x="145.4" y="240.9">R?</text>
<text x="145.4" y="243.2">R</text>
</g>
<g font-size="1.8">
<text x="252.5" y="43.2" transform="rotate(-90 252.5 43.2)">Vout+</text>
<text x="188.4" y="48">DischargeShunt</text>
<text x="221.8" y="48">FwOut</text>
<text x="236.3" y="48">RevOut</text>
<text x="196.8" y="58.2">OutputShunt</text>
<text x="252.5" y="55.4" transform="rotate(-90 252.5 55.4)">Vout-</text>
<text x="179.1" y="73.4">CurrentLimit</text>
<text x="82.5" y="83.6">DischargeShunt</text>
<text x="160" y="83.6">OutputShunt</text>
<text x="202.4" y="95">OutputCurrent</text>
<text x="264.2" y="121.9">Sheet: Balancer</text>
<text x="264.2" y="181.7">File: Balancer.sch</text>
<text x="187.2" y="229.7">ButtonStop</text>
<text x="221.4" y="229.7">ButtonStart</text>
<text x="188.4" y="243.6">ButtonDecrease</text>
<text x="222.1" y="243.6">ButtonIncrease</text>
</g>
<text font-size="1.8" fill="#008400" x="159.8" y="120.4" transform="rotate(-90 159.8 120.4)">28</text>
<g font-size="1.8" fill="#848400">
<text x="265.7" y="131.5">MuxPosEN</text>
<text x="282.2" y="131.5">CellVoltage</text>
<text x="265.7" y="136.6">MuxNegEN</text>
<text x="265.7" y="134">MuxCurEN</text>
<text x="282.2" y="134">CellCurrent</text>
<text x="265.7" y="141.6">Mux0</text>
<text x="265.7" y="144.2">Mux1</text>
<text x="265.7" y="146.7">Mux2</text>
<text x="265.7" y="151.8">BalDriver1</text>
<text x="265.7" y="154.3">BalDriver2</text>
<text x="265.7" y="164.5">BalDriver3</text>
<text x="265.7" y="167">BalDriver4</text>
<text x="265.7" y="172.1">BalDriver6</text>
<text x="265.7" y="169.6">BalDriver5</text>
<text x="265.7" y="177.2">BalDriver8</text>
<text x="265.7" y="174.7">BalDriver7</text>
</g>
<text font-size="1.8" fill="#0000c2" x="156.2" y="156">39 IOs</text>
</svg>
